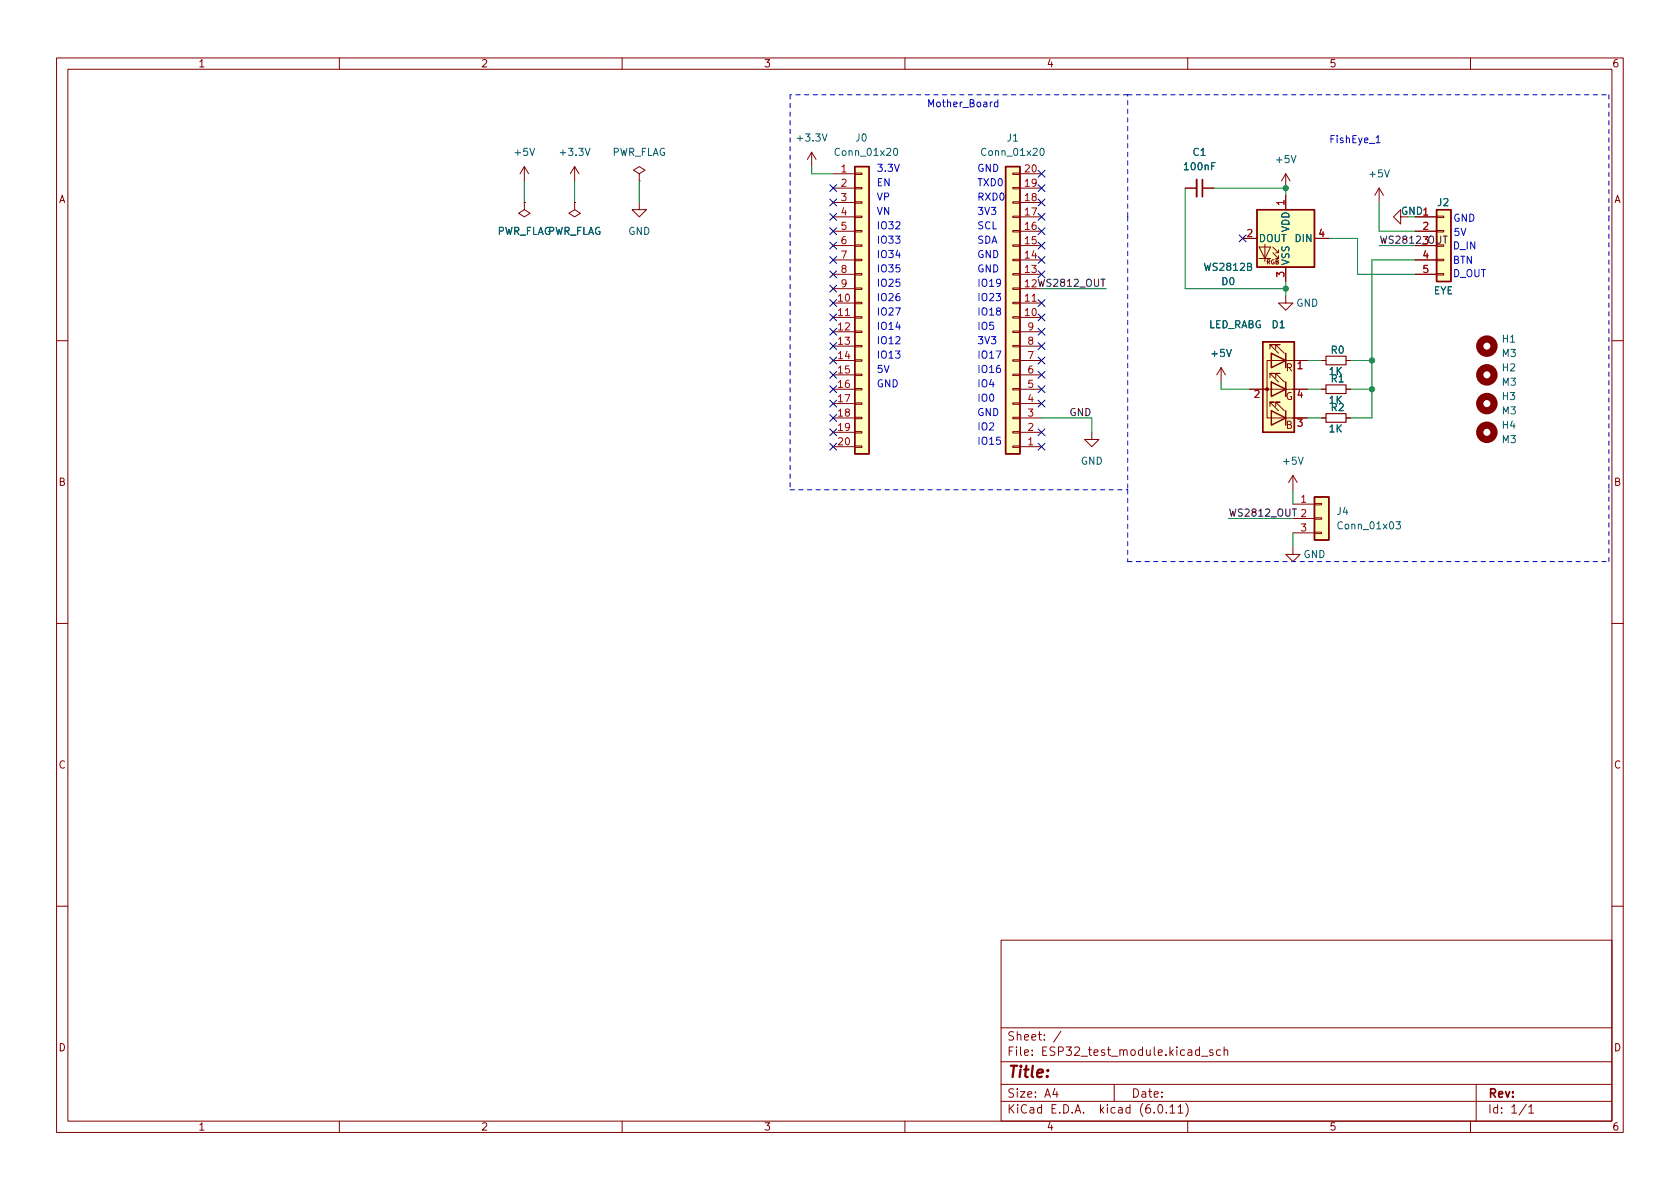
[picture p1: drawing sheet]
<svg xmlns="http://www.w3.org/2000/svg" width="297mm" height="210mm" viewBox="0 0 297 210" stroke-linecap="round" stroke-linejoin="round" font-family="sans-serif">
<g fill="none" stroke="#840000" stroke-width=".18">
<path d="M10 10.2h277v190.1h-277zM12 12.2h273v186.1h-273zM60 10.2v2M110 10.2v2M160 10.2v2M210 10.2v2M260 10.2v2M92.7 35.8v1.3l1 .6-1 .6-1-.6 1-.6M92.7 35.8h.1M92.7 29.5l-.8 1.2M92.7 29.5v2.5M92.7 29.5l.8 1.2"/>
<path d="M101.6 35.8v1.3l1 .6-1 .6-1-.6 1-.6M101.6 35.8h.1M101.6 29.5l-.8 1.2M101.6 29.5v2.5M101.6 29.5l.8 1.2M113 35.8v1.3h1.3l-1.3 1.2-1.2-1.2h1.2M113 30.7l1-.6-1-.6-1 .6 1 .6v1.3M113 32h.1M143.5 26.9l-.8 1.3M143.5 26.9v2.6M143.5 26.9l.8 1.3M147.3 30.7h3.8"/>
<path d="M147.3 33.3h3.8M147.3 35.8h3.8M147.3 38.3h3.8M151.1 38.2h1.3v.3h-1.3zM151.1 35.7h1.3v.2h-1.3zM151.1 33.1h1.3v.3h-1.3zM151.1 30.6h1.3v.3h-1.3zM179.1 30.6h1.2v.3h-1.2zM179.1 33.1h1.2v.3h-1.2zM179.1 35.7h1.2v.2h-1.2zM179.1 38.2h1.2v.3h-1.2zM180.3 30.7h3.8"/>
<path d="M180.3 33.3h3.8M180.3 35.8h3.8M180.3 38.3h3.8M209.5 33.3h2.1M212.6 33.3h2M227.3 30.7v2.6M227.3 34.5v2.6M227.3 30.7l-.7 1.3M227.3 30.7l.8 1.3M243.8 33.3l-.7 1.2M243.8 33.3v2.5M243.8 33.3l.8 1.2"/>
<path d="M247.6 38.3v-1.2l-1.2 1.2 1.2 1.3v-1.3h1.3M250.2 38.3h3.8M254 38.2h1.3v.3h-1.3zM147.3 53.6h3.8M147.3 56.1h3.8M147.3 58.7h3.8M147.3 40.9h3.8M147.3 43.4h3.8M147.3 46h3.8M147.3 48.5h3.8M147.3 51h3.8M151.1 58.5h1.3v.3h-1.3z"/>
<path d="M151.1 56h1.3v.3h-1.3zM151.1 53.5h1.3v.2h-1.3zM151.1 50.9h1.3v.3h-1.3zM151.1 48.4h1.3v.2h-1.3zM151.1 45.8h1.3v.3h-1.3zM151.1 43.3h1.3v.3h-1.3zM151.1 40.8h1.3v.2h-1.3zM179.1 40.8h1.2v.2h-1.2zM179.1 43.3h1.2v.3h-1.2zM179.1 45.8h1.2v.3h-1.2zM179.1 48.4h1.2v.2h-1.2zM179.1 50.9h1.2v.3h-1.2z"/>
<path d="M179.1 53.5h1.2v.2h-1.2zM179.1 56h1.2v.3h-1.2zM179.1 58.5h1.2v.3h-1.2zM180.3 53.6h3.8M180.3 56.1h3.8M180.3 58.7h3.8M180.3 40.9h3.8M180.3 43.4h3.8M180.3 46h3.8M180.3 48.5h3.8M180.3 51h3.8M219.7 42.2h2.5"/>
<path d="M222.6 43.7h2.1l-1.1 2zM222.6 45.7h2.1M223.6 43.2v3M225 44.7l1.1 1v-.5M225 43.7l1.1 1v-.5M225.6 45.7h.5M225.6 44.7h.5M227.3 52.3v1.3h1.3l-1.3 1.3-1.2-1.3h1.2M227.3 47.2v2.6M232.4 42.2h2.5M250.2 40.9h3.8M250.2 43.4h3.8"/>
<path d="M250.2 46h3.8M250.2 48.5h3.8M254 48.4h1.3v.2h-1.3zM254 45.8h1.3v.3h-1.3zM254 40.8h1.3v.2h-1.3zM10 60.2h2M147.3 61.2h3.8M147.3 63.7h3.8M147.3 66.3h3.8M147.3 68.8h3.8M147.3 71.4h3.8M147.3 73.9h3.8"/>
<path d="M147.3 76.4h3.8M147.3 79h3.8M151.1 78.9h1.3v.2h-1.3zM151.1 76.3h1.3v.3h-1.3zM151.1 73.8h1.3v.2h-1.3zM151.1 71.2h1.3v.3h-1.3zM151.1 68.7h1.3v.3h-1.3zM151.1 66.2h1.3v.2h-1.3zM151.1 63.6h1.3v.3h-1.3zM151.1 61.1h1.3v.2h-1.3zM179.1 61.1h1.2v.2h-1.2zM179.1 63.6h1.2v.3h-1.2z"/>
<path d="M179.1 66.2h1.2v.2h-1.2zM179.1 68.7h1.2v.3h-1.2zM179.1 71.2h1.2v.3h-1.2zM179.1 73.8h1.2v.2h-1.2zM179.1 76.3h1.2v.3h-1.2zM179.1 78.9h1.2v.2h-1.2zM180.3 61.2h3.8M180.3 63.7h3.8M180.3 66.3h3.8M180.3 68.8h3.8M180.3 71.4h3.8M180.3 73.9h3.8"/>
<path d="M180.3 76.4h3.8M180.3 79h3.8M193 76.4v1.3h1.3l-1.3 1.3-1.2-1.3h1.2M215.9 65l-.8 1.3M215.9 65v2.6M215.9 65l.8 1.3M221 68.8h10.1M224.5 71.9v-.8h.8h-.8l1.6 1.5M224.5 66.8v-.8h.8h-.8l1.6 1.6M224.5 61.7v-.7h.8h-.8l1.6 1.5M224.8 67.6v2.5zM224.8 67.6h.1"/>
<path d="M224.8 62.5v2.5zM224.8 62.5h.1M225.6 71.9v-.8h.7h-.7l1.5 1.5M225.6 66.8v-.8h.7h-.7l1.5 1.6M225.6 61.7v-.7h.7h-.7l1.5 1.5M227.3 67.6v2.5M227.3 62.5v2.5M231.1 63.7h-7.1v10.2h7.1M233.7 63.7h.7M233.7 68.8h.7M233.7 73.9h.7M238 63.7h.8"/>
<path d="M238 68.8h.8M238 73.9h.8M285 60.2h2M228.6 96.8v1.2h1.3l-1.3 1.3-1.3-1.3h1.3M228.6 84.1l-.8 1.2M228.6 84.1v2.5M228.6 84.1l.8 1.2M228.6 89.1h3.8M228.6 91.7h3.8M228.6 94.2h3.8M232.4 94.1h1.3v.3h-1.3zM232.4 91.6h1.3v.2h-1.3z"/>
<path d="M232.4 89h1.3v.3h-1.3zM10 110.2h2M285 110.2h2M10 160.2h2M177 166.3h108v32h-108zM285 160.2h2M60 198.3v2M110 198.3v2M160 198.3v2M177 194.8h108M177 191.8h108M177 187.8h108"/>
<path d="M177 181.8h108M182.5 186.5v.1M182.5 185.7v.1M184.6 183.8v.1M184.6 183v.1M187.6 182.4l-1.3 1.9M197 191.8v3M209.6 195.1a1.72 1.72 0 0 1 0 2.3M210 198.3v2M214.4 185.7l-.3-.1-.2 .2v.3l.5 .1v.4h-.5M215.8 185.7l-.4-.1-.3 .3v.4l.1 .3h.6M216.4 185.8l.2-.2 .4 .1 .1 .9"/>
<path d="M216.4 185.1v1.5M260 198.3v2M261 191.8v6.5M270.3 195.8l.4-.5v1.5M270.3 196.8h.9"/>
</g>
<g fill="#ffffc2" stroke="#ffffc2" stroke-width=".18">
<path d="M151.1 29.5h2.6v50.8h-2.6z"/>
<path d="M177.8 29.5h2.5v50.8h-2.5z"/>
<path d="M254 37.1h2.5v12.7h-2.5z"/>
<path d="M232.4 87.9h2.5v7.6h-2.5z"/>
<path d="M222.2 37.1h10.2v10.1h-10.2z"/>
<path d="M223.3 60.4h5.6v16h-5.6z"/>
</g>
<path d="M151.1 29.5h2.6v50.8h-2.6zM177.8 29.5h2.5v50.8h-2.5zM222.2 37.1h10.2v10.1h-10.2zM254 37.1h2.5v12.7h-2.5zM223.3 60.4h5.6v16h-5.6zM224.8 72.6l2.5 1.3-2.5 1.3zM224.8 67.6l2.5 1.2-2.5 1.3zM224.8 62.5l2.5 1.2-2.5 1.3zM227.3 62.5v2.5M227.3 67.6v2.5M227.3 72.6v2.6M232.4 87.9h2.5v7.6h-2.5z" fill="none" stroke="#840000" stroke-width=".25"/>
<path d="M149.5 55.8h.7M182.5 53.3h.7M221.9 69.1l.5-.1 .2 .4-.8 .9h.8M229.4 74.1h.8l-.4 .5 .4 .1v.6l-.2 .1-.6-.1M229.5 64.3l.4-.4v1.3M229.8 69l-.3 .9h.8" fill="none" stroke="#a90000" stroke-width=".18"/>
<path d="M93.7 26.2l.4 1.3 .4-1.3M103.5 26.2l.4 1.3 .4-1.3M145.4 23.7l.4 1.3 .4-1.3M158.2 26.3l.1-.1a.68 .68 0 0 1 .4 .7 .68 .68 0 0 1-.4 .6 .84 .84 0 0 1-.1-1.2zM184 26.3l.2-.1a.68 .68 0 0 1 .4 .7 .68 .68 0 0 1-.4 .6l-.2-.1-.1-.4zM214.8 28.8h-.6v1.2M228.3 27.5l.4 1.3 .4-1.3M244.8 30l.4 1.3 .5-1.3M220.6 47.1h.5l.2-.2-.1-.2-.6-.2v1.3h.5l.2-.1v-.3l-.3-.3M216.9 61.8l.4 1.3 .4-1.3M229.6 80.8l.4 1.3 .4-1.3M246.8 92.3h.8l-.4 .4 .3 .2v.5l-.1 .1-.6-.1" fill="none" stroke="#006464" stroke-width=".18"/>
<path d="M234.4 73.1h3.6v1.6h-3.6zM234.4 68.1h3.6v1.5h-3.6zM234.4 63h3.6v1.5h-3.6z" fill="none" stroke="#840000" stroke-width=".2"/>
<circle cx="224" cy="68.8" r=".25" fill="#840000" stroke="#840000" stroke-width=".18"/>
<g fill="none" stroke="#840000" stroke-width="1.3">
<circle cx="262.9" cy="76.4" r="1.27"/>
<circle cx="262.9" cy="71.4" r="1.27"/>
<circle cx="262.9" cy="61.2" r="1.27"/>
<circle cx="262.9" cy="66.3" r="1.27"/>
</g>
<path d="M211.6 31.7v3.1" fill="none" stroke="#840000" stroke-width=".33"/>
<path d="M212.6 31.7v3.1" fill="none" stroke="#840000" stroke-width=".3"/>
<path d="M176.4 18.1l-.3-.1-.3 .3 .1 .5h.5M176.4 17.6v1.3M243.3 24.3l.4-.3v1.2M243.3 25.2h.7" fill="none" stroke="#0000c2" stroke-width=".18"/>
<path d="M139.7 16.8v69.8M199.4 16.8h-59.7M199.4 16.8h85.1M284.5 16.8v21.5M199.4 38.3v48.3M199.4 38.3v-21.5M284.5 38.3v48.3M139.7 86.6h59.7M199.4 99.3h85.1M199.4 86.6v12.7M284.5 99.3v-12.7" fill="none" stroke="#0000c2" stroke-width=".18" stroke-dasharray=".8 .8"/>
<g fill="none" stroke="#009600" stroke-width=".18">
<path d="M92.7 32v3.8M101.6 32v3.8M113 32v3.8M143.5 29.5v1.2h3.8M209.5 33.3v17.7h17.8M214.6 33.3h12.7v1.2M243.8 35.8v5.1h6.4M184.1 51h11.5M227.3 49.8v2.5M234.9 42.2h5.1v6.3h10.2M243.8 43.4h6.4M250.2 46h-7.6v27.9h-3.8"/>
<path d="M184.1 73.9h8.9v2.5M215.9 67.6v1.2h5.1M231.1 63.7h2.6M231.1 73.9h2.6M231.1 68.8h2.6M238.8 63.7h3.8M238.8 68.8h3.8M217.2 91.7h11.4M228.6 86.6v2.5M228.6 94.2v2.6"/>
</g>
<g fill="none" stroke="#000084" stroke-width=".18">
<path d="M146.7 37.7l1.2 1.3M146.7 35.2l1.2 1.2M146.7 32.7l1.2 1.2M147.9 37.7l-1.2 1.3M147.9 35.2l-1.2 1.2M147.9 32.7l-1.2 1.2M183.5 30.1l1.3 1.2M183.5 32.7l1.3 1.2M183.5 35.2l1.3 1.2M183.5 37.7l1.3 1.3M184.8 30.1l-1.3 1.2M184.8 32.7l-1.3 1.2"/>
<path d="M184.8 35.2l-1.3 1.2M184.8 37.7l-1.3 1.3M146.7 50.4l1.2 1.3M146.7 42.8l1.2 1.2M146.7 47.9l1.2 1.2M146.7 45.4l1.2 1.2M146.7 55.5l1.2 1.2M146.7 53l1.2 1.2M146.7 58.1l1.2 1.2M146.7 40.3l1.2 1.2M147.9 50.4l-1.2 1.3M147.9 42.8l-1.2 1.2"/>
<path d="M147.9 47.9l-1.2 1.2M147.9 45.4l-1.2 1.2M147.9 55.5l-1.2 1.2M147.9 53l-1.2 1.2M147.9 58.1l-1.2 1.2M147.9 40.3l-1.2 1.2M183.5 47.9l1.3 1.2M183.5 55.5l1.3 1.2M183.5 58.1l1.3 1.2M183.5 40.3l1.3 1.2M183.5 45.4l1.3 1.2M183.5 53l1.3 1.2"/>
<path d="M183.5 42.8l1.3 1.2M184.8 47.9l-1.3 1.2M184.8 55.5l-1.3 1.2M184.8 58.1l-1.3 1.2M184.8 40.3l-1.3 1.2M184.8 45.4l-1.3 1.2M184.8 53l-1.3 1.2M184.8 42.8l-1.3 1.2M219.1 41.5l1.2 1.3M220.3 41.5l-1.2 1.3M146.7 68.2l1.2 1.2M146.7 78.4l1.2 1.2"/>
<path d="M146.7 73.3l1.2 1.2M146.7 65.7l1.2 1.2M146.7 75.8l1.2 1.3M146.7 70.8l1.2 1.2M146.7 63.1l1.2 1.3M146.7 60.6l1.2 1.2M147.9 68.2l-1.2 1.2M147.9 78.4l-1.2 1.2M147.9 73.3l-1.2 1.2M147.9 65.7l-1.2 1.2M147.9 75.8l-1.2 1.3M147.9 70.8l-1.2 1.2"/>
<path d="M147.9 63.1l-1.2 1.3M147.9 60.6l-1.2 1.2M183.5 78.4l1.3 1.2M183.5 75.8l1.3 1.3M183.5 68.2l1.3 1.2M183.5 63.1l1.3 1.3M183.5 65.7l1.3 1.2M183.5 60.6l1.3 1.2M183.5 70.8l1.3 1.2M184.8 78.4l-1.3 1.2M184.8 75.8l-1.3 1.3M184.8 68.2l-1.3 1.2"/>
<path d="M184.8 63.1l-1.3 1.3M184.8 65.7l-1.3 1.2M184.8 60.6l-1.3 1.2M184.8 70.8l-1.3 1.2"/>
</g>
<g fill="#009600" stroke="#009600" stroke-width=".18">
<circle cx="227.3" cy="51" r=".46"/>
<circle cx="242.6" cy="68.8" r=".46"/>
<circle cx="242.6" cy="63.7" r=".46"/>
<circle cx="227.3" cy="33.3" r=".46"/>
</g>
<text font-size="2.8" fill="#840000" x="178" y="191.2">Title:</text>
<g font-size="2.1" fill="#840000">
<text x="178" y="184.5">Sheet:</text>
<text x="178" y="187.2">File:</text>
<text x="184.4" y="187.2">ESP32_test_module.kicad_sch</text>
<text x="178" y="197.4">KiCad</text>
<text x="178" y="194.6">Size:</text>
<text x="184.7" y="194.6">A4</text>
<text x="185.7" y="197.4">E.D.A.</text>
<text x="194.6" y="197.4">kicad</text>
<text x="200" y="194.6">Date:</text>
<text x="201.8" y="197.4">(6.0.11)</text>
<text x="263" y="194.6">Rev:</text>
<text x="263" y="197.4">Id:</text>
<text x="267.1" y="197.4">1/1</text>
</g>
<g font-size="1.8" fill="#840000">
<text x="35" y="12.3">1</text>
<text x="85" y="12.3">2</text>
<text x="135" y="12.3">3</text>
<text x="185" y="12.3">4</text>
<text x="235" y="12.3">5</text>
<text x="285" y="12.3">6</text>
<text x="10.4" y="36.3">A</text>
<text x="285.4" y="36.3">A</text>
<text x="227.3" y="71.1">G</text>
<text x="227.3" y="66">R</text>
<text x="227.3" y="76.2">B</text>
<text x="10.3" y="86.3">B</text>
<text x="285.3" y="86.3">B</text>
<text x="10.3" y="136.3">C</text>
<text x="285.3" y="136.3">C</text>
<text x="10.3" y="186.3">D</text>
<text x="285.3" y="186.3">D</text>
<text x="35" y="200.3">1</text>
<text x="85" y="200.3">2</text>
<text x="135" y="200.3">3</text>
<text x="185" y="200.3">4</text>
<text x="235" y="200.3">5</text>
<text x="285" y="200.3">6</text>
</g>
<g font-size="1.8" fill="#0000c2">
<text x="163.8" y="18.9">Mother_Board</text>
<text x="234.9" y="25.3">FishEye_1</text>
<text x="154.9" y="35.5">VP</text>
<text x="154.9" y="32.9">EN</text>
<text x="154.9" y="30.4">3.3V</text>
<text x="172.7" y="32.9">TXD0</text>
<text x="172.7" y="30.4">GND</text>
<text x="172.7" y="35.5">RXD0</text>
<text x="154.9" y="38">VN</text>
<text x="154.9" y="40.5">IO32</text>
<text x="172.7" y="40.5">SCL</text>
<text x="172.7" y="38">3V3</text>
<text x="256.9" y="39.2">GND</text>
<text x="256.9" y="41.7">5V</text>
<text x="154.9" y="45.6">IO34</text>
<text x="154.9" y="43.1">IO33</text>
<text x="172.7" y="43.1">SDA</text>
<text x="172.7" y="45.6">GND</text>
<text x="256.8" y="44.1">D_IN</text>
<text x="256.8" y="46.6">BTN</text>
<text x="154.9" y="50.7">IO25</text>
<text x="154.9" y="48.2">IO35</text>
<text x="154.9" y="53.2">IO26</text>
<text x="172.7" y="48.2">GND</text>
<text x="172.7" y="50.7">IO19</text>
<text x="172.7" y="53.2">IO23</text>
<text x="256.8" y="49">D_OUT</text>
<text x="154.9" y="58.3">IO14</text>
<text x="154.9" y="55.8">IO27</text>
<text x="172.7" y="55.8">IO18</text>
<text x="172.7" y="58.3">IO5</text>
<text x="154.9" y="63.4">IO13</text>
<text x="154.9" y="60.9">IO12</text>
<text x="154.9" y="65.9">5V</text>
<text x="172.7" y="65.9">IO16</text>
<text x="172.7" y="60.9">3V3</text>
<text x="172.7" y="63.4">IO17</text>
<text x="154.9" y="68.5">GND</text>
<text x="172.7" y="68.5">IO4</text>
<text x="172.7" y="71">IO0</text>
<text x="172.7" y="73.6">GND</text>
<text x="172.7" y="76.1">IO2</text>
<text x="172.7" y="78.6">IO15</text>
</g>
<g font-size="1.8" fill="#006464">
<text x="90.7" y="27.9">+5V</text>
<text x="98.7" y="27.9">+3.3V</text>
<text x="108.2" y="27.9">PWR_FLAG</text>
<text x="140.6" y="25.4">+3.3V</text>
<text x="147.3" y="27.9">Conn_01x20</text>
<text x="151.1" y="25.4">J0</text>
<text x="173.2" y="27.9">Conn_01x20</text>
<text x="177.9" y="25.4">J1</text>
<text x="210.8" y="27.9">C1</text>
<text x="225.3" y="29.2">+5V</text>
<text x="209.1" y="30.5">100nF</text>
<text x="241.8" y="31.8">+5V</text>
<text x="87.9" y="41.9">PWR_FLAG</text>
<text x="96.8" y="41.9">PWR_FLAG</text>
<text x="111" y="41.9">GND</text>
<text x="228.4" y="41.1" transform="rotate(-90 228.4 41.1)">VDD</text>
<text x="247.6" y="38.3">GND1</text>
<text x="254" y="36.8">J2</text>
<text x="222.5" y="43.2">DOUT</text>
<text x="228.4" y="47" transform="rotate(-90 228.4 47)">VSS</text>
<text x="228.8" y="43.2">DIN</text>
<text x="212.7" y="48.3">WS2812B</text>
<text x="215.9" y="50.8">D0</text>
<text x="253.4" y="52.4">EYE</text>
<text x="213.7" y="58.4">LED_RABG</text>
<text x="224.7" y="58.4">D1</text>
<text x="229.1" y="54.6">GND</text>
<text x="213.9" y="63.5">+5V</text>
<text x="235.2" y="62.9">R0</text>
<text x="265.4" y="61">H1</text>
<text x="265.4" y="63.5">M3</text>
<text x="234.8" y="71.8">1K</text>
<text x="234.8" y="66.7">1K</text>
<text x="235.2" y="68">R1</text>
<text x="265.4" y="71.1">H3</text>
<text x="265.4" y="66">H2</text>
<text x="265.4" y="68.6">M3</text>
<text x="234.8" y="76.8">1K</text>
<text x="235.2" y="73.1">R2</text>
<text x="265.4" y="73.7">M3</text>
<text x="265.4" y="76.2">H4</text>
<text x="191" y="82.6">GND</text>
<text x="226.6" y="82.6">+5V</text>
<text x="265.4" y="78.7">M3</text>
<text x="236.2" y="91.4">J4</text>
<text x="236.2" y="94">Conn_01x03</text>
<text x="230.4" y="99.1">GND</text>
</g>
<g font-size="1.8" fill="#a90000">
<text x="148.5" y="30.5">1</text>
<text x="148.5" y="33">2</text>
<text x="148.5" y="35.6">3</text>
<text x="181" y="35.6">18</text>
<text x="181" y="33">19</text>
<text x="181" y="30.5">20</text>
<text x="148.5" y="38.1">4</text>
<text x="148.5" y="40.6">5</text>
<text x="181" y="40.6">16</text>
<text x="181" y="38.1">17</text>
<text x="220.3" y="41.9">2</text>
<text x="227.1" y="36.5" transform="rotate(-90 227.1 36.5)">1</text>
<text x="233" y="41.9">4</text>
<text x="251.4" y="40.6">2</text>
<text x="148.5" y="43.2">6</text>
<text x="148.5" y="45.7">7</text>
<text x="181" y="45.7">14</text>
<text x="181" y="43.2">15</text>
<text x="251.4" y="43.2">3</text>
<text x="251.4" y="45.7">4</text>
<text x="147.9" y="53.3">10</text>
<text x="148.5" y="48.3">8</text>
<text x="148.5" y="50.8">9</text>
<text x="181" y="53.3">11</text>
<text x="181" y="48.3">13</text>
<text x="227.1" y="49.2" transform="rotate(-90 227.1 49.2)">3</text>
<text x="251.4" y="48.3">5</text>
<text x="147.9" y="55.9">11</text>
<text x="147.9" y="58.4">12</text>
<text x="181" y="55.9">10</text>
<text x="181.6" y="58.4">9</text>
<text x="147.9" y="61">13</text>
<text x="147.9" y="63.5">14</text>
<text x="181.6" y="63.5">7</text>
<text x="181.6" y="61">8</text>
<text x="147.9" y="66">15</text>
<text x="147.9" y="68.6">16</text>
<text x="147.9" y="71.1">17</text>
<text x="181.6" y="71.1">4</text>
<text x="181.6" y="68.6">5</text>
<text x="181.6" y="66">6</text>
<text x="229.2" y="66">1</text>
<text x="229.2" y="71.1">4</text>
<text x="147.9" y="73.7">18</text>
<text x="147.9" y="76.2">19</text>
<text x="181.6" y="76.2">2</text>
<text x="181.6" y="73.7">3</text>
<text x="147.9" y="78.7">20</text>
<text x="181.6" y="78.7">1</text>
<text x="229.8" y="88.9">1</text>
<text x="229.8" y="94">3</text>
</g>
<g font-size="1.8" fill="#0f0f0f">
<text x="243.8" y="43.1">WS2812_OUT</text>
<text x="181" y="50.8">12 WS2812_OUT</text>
<text x="189" y="73.6">GND</text>
<text x="217.2" y="91.3">WS2812_OUT 2</text>
</g>
<text font-size="1.1" fill="#840000" x="223.8" y="47">RGB</text>
</svg>
